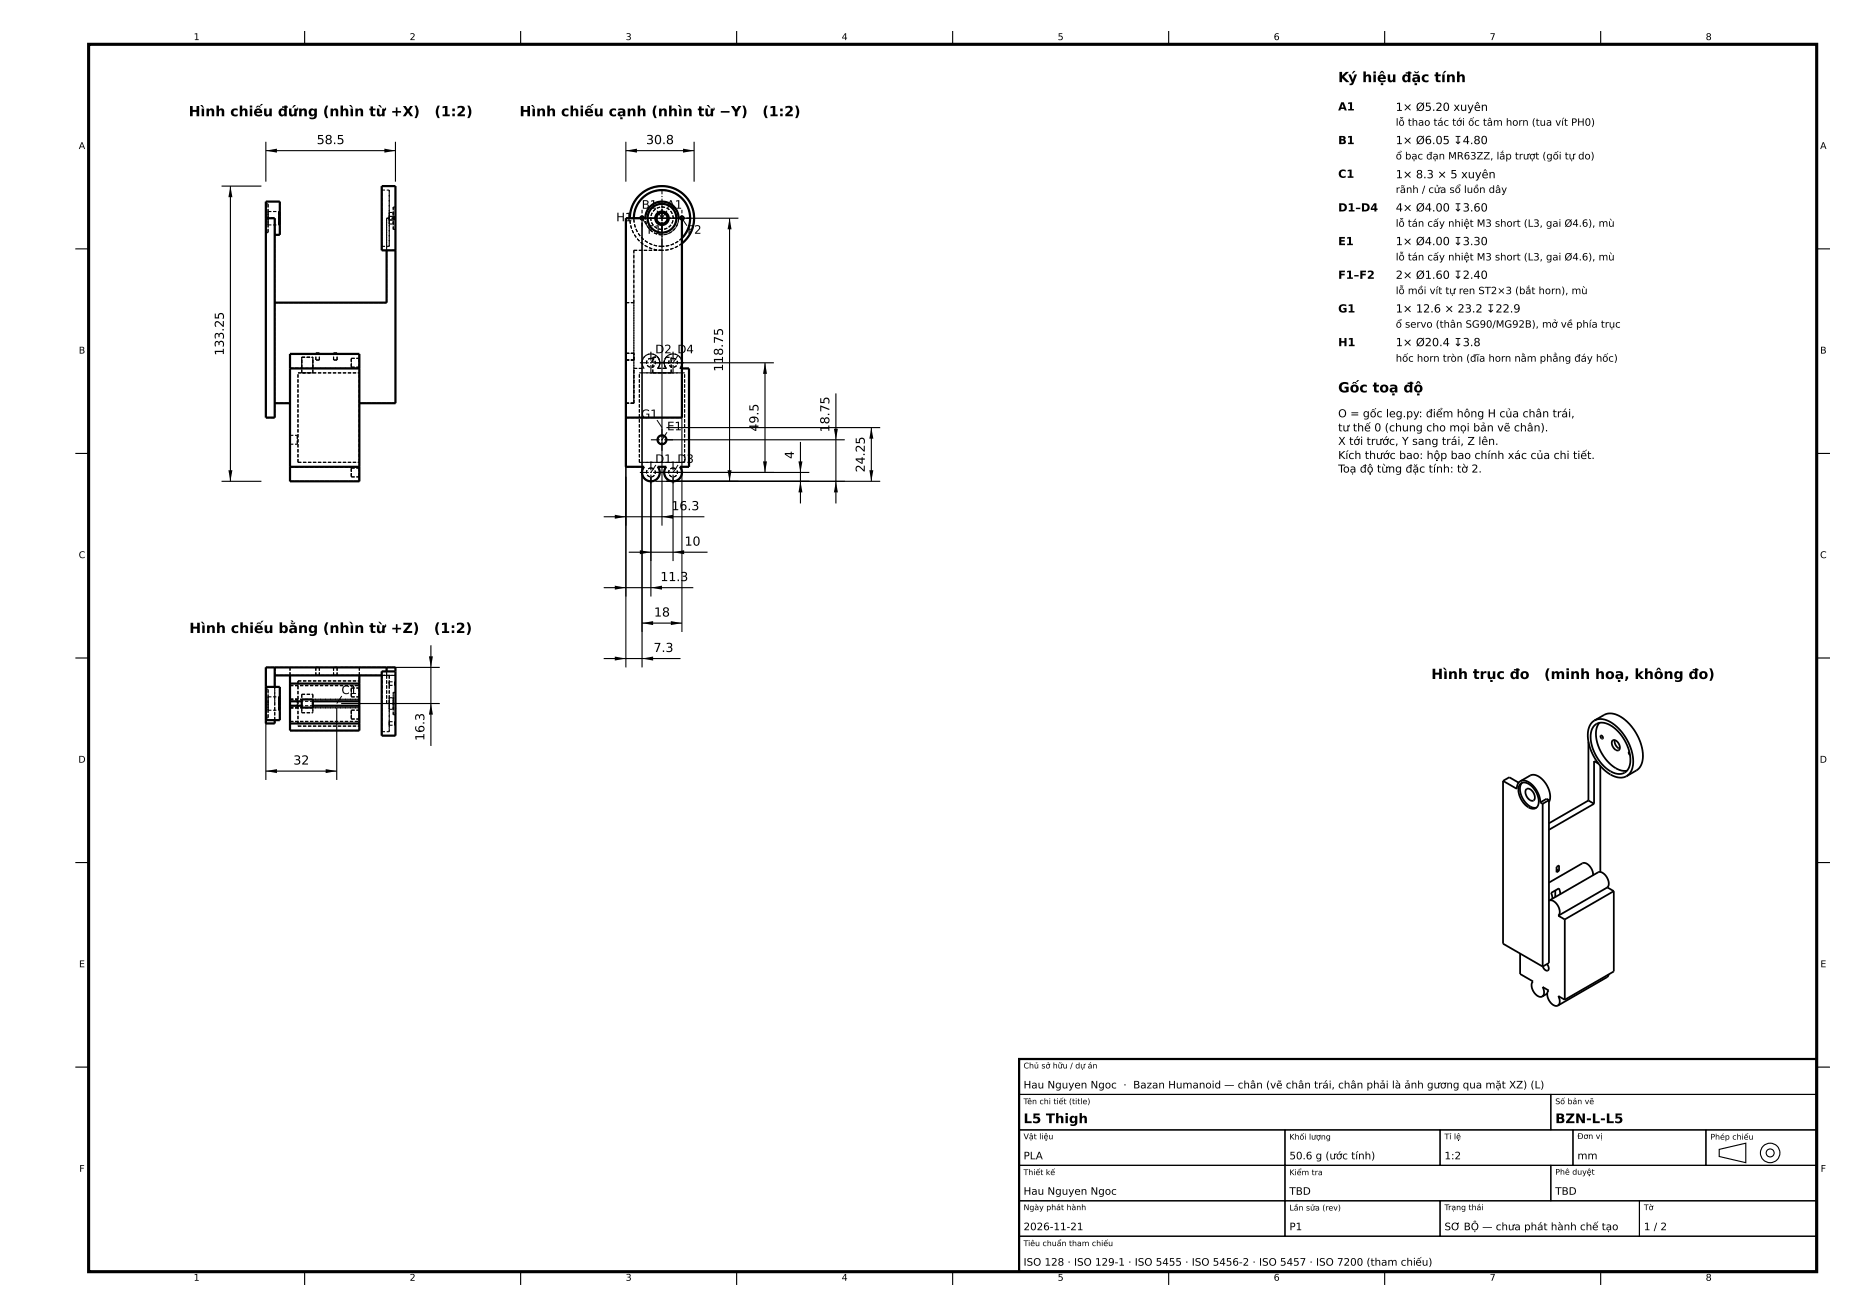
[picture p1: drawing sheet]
<svg xmlns="http://www.w3.org/2000/svg" width="420mm" height="297mm" viewBox="0 0 420 297" stroke-linecap="round" stroke-linejoin="round" font-family="sans-serif">
<g fill="#000">
<path d="M60 34l2.5-.5v1zM86.8 33.5l2.5 .5-2.5 .5zM141.3 34l2.5-.5v1zM154.2 33.5l2.4 .5-2.4 .5zM52 42l.5 2.5h-1zM164.6 49.3l.5 2.5h-.9zM172.7 81.9l.4 2.5h-.9zM188.2 96.7h.9l-.4 2.5zM196.6 96.5l.5 2.5h-.9zM51.5 106.1h1l-.5 2.5zM138.8 116.2l2.5 .4-2.5 .5zM149.4 116.6l2.5-.4v.9z"/>
<path d="M164.2 106.1h.9l-.5 2.5zM172.2 104.1h.9l-.4 2.5zM180.6 108.6l.5 2.5h-.9zM180.2 104.1h.9l-.5 2.5zM188.7 108.6l.4 2.5h-.9zM196.2 106.1h.9l-.5 2.5zM138.8 132.2l2.5 .4-2.5 .5zM144.4 124.2l2.5 .4-2.5 .5zM146.9 132.6l2.5-.4v.9zM151.9 124.6l2.5-.4v.9zM96.8 148.1h.9l-.5 2.5zM97.2 158.8l.5 2.5h-.9z"/>
<path d="M138.8 148.2l2.5 .4-2.5 .5zM144.9 140.6l2.5-.4v.9zM144.9 148.6l2.5-.4v.9zM151.4 140.2l2.5 .4-2.5 .5zM60 174l2.5-.4v.9zM73.5 173.6l2.5 .4-2.5 .5z"/>
</g>
<path d="M20 10h390v277h-390z" fill="none" stroke="#000" stroke-width=".7" stroke-linecap="butt"/>
<g fill="none" stroke="#000" stroke-width=".5">
<path d="M60 49.3v-3.8h3.1v7.5h-1.1M60 49.3h2v44.9h-2zM86.2 42h3.1v14.5h-3.1zM87.2 56.5v11.8h-25.2M89.3 56.5v34.5h-8.2M142.2 49.3a7.3 7.3 0 0 1 10.4-6.6 7.3 7.3 0 0 1 1.3 12.2M143.1 49.3a6.3 6.3 0 0 1 8.7-5.9 6.3 6.3 0 0 1 2.1 10.3M144.5 49.3l.4-.4 .3 .1 .1 .3M153.5 49.3a.4 .4 0 0 1 .4-.4 .4 .4 0 0 1 .4 .3 .4 .4 0 0 1-.4 .5M71.3 79.9v-.2h.8v.2M75.3 79.9v-.2h.8v.2M62 91h3.4"/>
<path d="M65.4 83.2v-3.3h15.7v3.3M65.4 83.2v22.2M65.4 83.2h15.7M81.1 83.2v22.2M153.9 83.2h1.6v22.2h-2.1a2 2 0 0 1-.1 2.7 2 2 0 0 1-2.8 0 2 2 0 0 1-.1-2.7h-2a2 2 0 0 1-.1 2.7 2 2 0 0 1-2.8 0 2 2 0 0 1-.1-2.7h-4.1v-56.1h4.4a3.7 3.7 0 0 1 3.7-3.8 3.7 3.7 0 0 1 3.7 3.8h.8v44.9h-12.6M65.4 105.4v3.2h15.7v-3.2M65.4 105.4h15.7M60 155v7.5M60 155h3.1v7.5h-3.1M62 150.6v4.4M62 152.4h24.2M65.4 154.3v4"/>
<path d="M65.4 159.3v4M65.4 152.4v1.9M65.4 158.3v1M65.4 158.3h2.7M65.4 154.3h15.7M65.4 159.3h2.7M68.1 158.3v-.4h2.5v.4M68.1 159.3v.4h2.5v-.4M68.1 158.3v1M70.6 158.3v1M70.6 158.3h10.5M70.6 159.3h10.5"/>
<path d="M81.1 154.3v4M81.1 159.3v4M81.1 152.4v1.9M81.1 158.3v1M86.2 151.5h3.1v14.5h-3.1zM87.2 150.6v.9M89.3 151.5v-.9h-29.3v4.4M60 162.5v.8h2v-.8M65.4 163.3v1.6h15.7v-1.6M65.4 163.3h15.7M230 239h180v48h-180z"/>
<circle cx="149.4" cy="49.3" r="1.51"/>
<circle cx="149.4" cy="49.3" r="1.25"/>
<circle cx="149.4" cy="49.3" r="3.2"/>
<circle cx="149.4" cy="99.3" r="1"/>
</g>
<g fill="none" stroke="#000" stroke-width=".25">
<path d="M68.8 7v3M117.5 7v3M166.3 7v3M215 7v3M263.8 7v3M312.5 7v3M361.2 7v3M60 32v9M60 34h29.3M89.3 32v9M141.3 34h15.3M141.3 32v9"/>
<path d="M156.6 32v9M17 56.2h3M50 42h9M52 42v66.6M141.3 50.3v100.3M144.9 50.3v100.3M149.4 50.3v68.3M150.4 49.3h16.3M153.9 50.3v92.3M164.6 49.3v59.3M410 56.2h3M147.9 81.9h26.7"/>
<path d="M150.4 99.2h40.2M150.4 96.5h48.2M172.7 81.9v24.7M180.6 99.7v13.9M188.7 88.8v24.8M196.6 96.5v12.1M17 102.3h3M50 108.6h9M136.2 116.6h22.8M146.9 107.6v27M147.9 108.6h50.7M147.9 106.6h34.8"/>
<path d="M151.9 107.6v19M410 102.3h3M136.2 132.6h20.3M141.9 124.6h17.8M17 148.5h3M60 159.8v16.2M76 159.8v16.2M77 150.6h22.3M77 158.8h22.3M97.2 145.6v22.7M136.2 148.6h17.4M144.9 140.6h9"/>
<path d="M410 148.5h3M60 174h16M17 194.7h3M410 194.7h3M230 239h180v8h-180zM17 240.8h3M230 247h120v8h-120zM230 255h60v8h-60zM290 255h35v8h-35zM325 255h30v8h-30zM350 247h60v8h-60zM355 255h30v8h-30z"/>
<path d="M385 255h25v8h-25zM388 259.4l6-1.4v4.4l-6-1.4zM410 240.8h3M230 263h60v8h-60zM230 271h60v8h-60zM230 279h180v8h-180zM290 263h60v8h-60zM290 271h35v8h-35zM325 271h45v8h-45zM350 263h60v8h-60zM370 271h40v8h-40zM68.8 287v3"/>
<path d="M117.5 287v3M166.3 287v3M215 287v3M263.8 287v3M312.5 287v3M361.2 287v3"/>
<circle cx="399.5" cy="260.2" r="2.2"/>
<circle cx="399.5" cy="260.2" r=".9"/>
</g>
<g fill="none" stroke="#000" stroke-width=".25" stroke-dasharray=".7 .4" stroke-linecap="butt">
<path d="M60 49.3h2M60 49.3v-3.8M60 49.3v44.9M60 52.5v-6.5M60 46v6.5M60 52.5h.5M60 46h.5M60.5 52.5v-6.5M60.5 46v6.5M60.5 50.8v-3.1M60.5 47.7v3.1M60.5 50.8h2.4"/>
<path d="M60.5 47.7h2.4M62 49.3v3.7M62 53v-3.7M62.9 50.5v-2.5M62.9 48v2.5M62.9 50.5h.2M62.9 50.8v-3.1M62.9 47.7v3.1M62.9 48h.2M63.1 53v-7.5M63.1 50.5v-2.5M63.1 48v2.5"/>
<path d="M86.2 56.5v-14.5M86.2 55.6v-12.7M86.2 42.9v12.7M86.2 55.6h1.6M86.2 42.9h1.6M87.2 49.3h2.1M87.2 56.5h2.1M87.2 56.5v-7.2M87.8 55.6v-12.7M87.8 42.9v12.7M87.8 50.5v-2.5M87.8 48v2.5"/>
<path d="M87.8 50.5h.9M87.8 49.7v-.8M87.8 48.9v.8M87.8 49.7h1.3M87.8 48h.9M87.8 48.9h1.3M88.7 51.8h.6M88.7 51.8v-5.1M88.7 46.7v5.1M88.7 50.5v-2.5M88.7 48v2.5M88.7 46.7h.6"/>
<path d="M89.1 49.7v-.8M89.1 48.9v.8M89.3 49.3v41.7M89.3 49.3v-7.3M89.3 51.8v-5.1M89.3 46.7v5.1M141.3 49.3v41.7M142.2 49.3h-.9M142.2 49.3a7.3 7.3 0 0 1 7.2-7.3 7.3 7.3 0 0 1 7.3 7.2 7.3 7.3 0 0 1-7.3 7.3M143.1 56.5h6.3M144.9 49.7l-.3-.2-.1-.2M144.9 49.7a.4 .4 0 0 1-.4-.6 .4 .4 0 0 1 .7-.1 .4 .4 0 0 1-.2 .6l-.1 .1"/>
<path d="M145.3 49.3l-.1 .2-.3 .2M145.7 49.3h-4.4M149.4 53a3.7 3.7 0 0 1-3.7-3.7M149.4 53a3.7 3.7 0 0 1-3.3-5.5 3.7 3.7 0 0 1 6.5-.3 3.7 3.7 0 0 1-2.9 5.8h-.3M149.4 50.5a1.25 1.25 0 0 1-1.1-1.8 1.25 1.25 0 0 1 2.1-.2 1.25 1.25 0 0 1-.8 2h-.2M149.4 52.5a3.3 3.3 0 0 1-2.9-4.8 3.3 3.3 0 0 1 5.6-.2 3.3 3.3 0 0 1-2.4 5h-.3M149.4 56.5a7.2 7.2 0 0 1-7.2-7.2M149.4 51.8a2.53 2.53 0 0 1-2.2-3.7 2.53 2.53 0 0 1 4.3-.2 2.53 2.53 0 0 1-1.9 3.9h-.2M149.4 50.8a1.51 1.51 0 0 1-1.3-2.3 1.51 1.51 0 0 1 2.5-.1 1.51 1.51 0 0 1-1 2.4h-.2M149.4 55.6a6.4 6.4 0 0 1-6.3-6.3M149.4 50.5a1.3 1.3 0 0 1-1.2-1.9 1.3 1.3 0 0 1 2.3-.1 1.3 1.3 0 0 1-.9 2h-.2M149.4 55.6a6.3 6.3 0 0 1-5.6-9.4 6.3 6.3 0 0 1 11-.3 6.3 6.3 0 0 1-5 9.7h-.4"/>
<path d="M153.1 49.3a3.7 3.7 0 0 1-3.7 3.7M153.9 49.3h-.8M153.9 54.9l-1.9 1.1-1.1 .3-1.5 .2M153.9 53.7l-1 .9-1.2 .6-2.3 .4M153.9 49.7l-.3-.2-.1-.2M153.9 49.7a.4 .4 0 0 1-.4-.6 .4 .4 0 0 1 .7-.1 .4 .4 0 0 1-.2 .6l-.1 .1M62 68.3v-19M62 68.3v22.7M62 68.3h25.2M65.4 79.9v3.3M65.4 79.9h15.7M72.1 79.7h-.8"/>
<path d="M76.1 79.7h-.8M81.1 79.9v3.3M87.2 68.3v-19M141.3 68.3v-19M141.3 68.3h1.8M141.3 79.7h1.8M143.1 68.3v22.7M143.1 68.3v-11.8M60 94.2h2M62 94.2v-3.2M62 91h3.4M65.4 91v-7.8"/>
<path d="M65.4 83.2v-3.3M65.4 98.3v1.9M65.4 83.2h15.7M65.4 83.2h2.7M65.4 98.3h1.7M67.1 98.3v1.9M67.3 84.2h13.8M68.1 80.7v2.5M68.1 80.7h2.5M68.1 83.2v-2.5M68.1 84.2h2.5M68.1 84.2v-3.5"/>
<path d="M70.6 80.7v2.5M70.6 83.2h10.5M70.6 83.2v-2.5M70.6 84.2v-3.5M71.3 81.2v-1.5M71.3 81.2v-1.3M72.1 81.2h-.8M72.1 81.2v-1.5M72.1 81.2v-1.3M75.3 81.2v-1.5M75.3 81.2v-1.3M76.1 81.2h-.8"/>
<path d="M76.1 81.2v-1.5M76.1 81.2v-1.3M79.3 80.9h1.8M79.3 80.9v2M79.3 82.9v-2M79.3 82.9h1.8M81.1 83.2h-15.7M81.1 91v-7.8M81.1 83.2v-3.3M81.1 80.9v2M81.1 82.9v-2M89.3 91h-8.2"/>
<path d="M141.3 94.2h12.6M141.3 91h1.8M141.3 94.2v-3.2M141.3 81.2v-1.5M141.3 81.2h1.8M143.1 91v-7.8M143.1 91v-34.5M143.1 81.2v-1.5M143.1 91h-1.8M143.1 83.2h2.3M144.3 84.2h10.2M145.4 83.2a2 2 0 0 1 .1-2.8 2 2 0 0 1 2.8 0 2 2 0 0 1 .1 2.8"/>
<path d="M146.9 80.9a1 1 0 0 1 .9 1.4 1 1 0 0 1-1.7 .2 1 1 0 0 1 .7-1.6h.1M147.3 80.7h1.2M147.3 84.2v-3.5M148.4 83.2a2 2 0 0 0-.1-2.8 2 2 0 0 0-2.8 0 2 2 0 0 0-.1 2.8M148.4 83.2h2M148.5 80.7l.4 1.2-.5 1.3M149.4 98.3a1 1 0 0 1 .9 1.4 1 1 0 0 1-1.7 .1 1 1 0 0 1 .7-1.5h.1M150.3 80.7h1.2M150.4 83.2a2 2 0 0 1 .1-2.8 2 2 0 0 1 2.8 0 2 2 0 0 1 .1 2.8M150.4 83.2h-2M150.4 83.2l-.5-1.3 .4-1.2M151.5 84.2h-4.2"/>
<path d="M151.5 84.2v-3.5M151.9 80.9a1 1 0 0 1 .9 1.4 1 1 0 0 1-1.7 .2 1 1 0 0 1 .7-1.6h.1M153.4 83.2h.5M153.4 83.2a2 2 0 0 0-.1-2.8 2 2 0 0 0-2.8 0 2 2 0 0 0-.1 2.8M153.4 83.2h2.1M153.9 94.2v-44.9M154.5 84.2h-10.2M65.4 105.4v-14.4M65.4 105.4h15.7M65.4 105.4v3.2M65.4 108.6v-3.2M65.4 100.2v-1.9"/>
<path d="M65.4 108.6h15.7M65.4 100.2h1.7M67.1 100.2v-1.9M67.3 104.4h13.8M67.3 104.4v-20.2M79.3 105.6h1.8M79.3 105.6v2M79.3 107.6v-2M79.3 107.6h1.8M81.1 105.4v-14.4M81.1 108.6v-3.2M81.1 105.4v3.2"/>
<path d="M81.1 104.4v-20.2M81.1 105.6v2M81.1 107.6v-2M141.3 105.4v-14.4M141.3 105.4h4.1M144.3 104.4v-20.2M144.3 104.4h10.2M146.9 105.6a1 1 0 0 1 .9 1.5 1 1 0 0 1-1.7 .1 1 1 0 0 1 .7-1.6h.1M148.4 105.4h2M148.4 105.4a2 2 0 0 1-.1 2.7 2 2 0 0 1-2.8 0 2 2 0 0 1-.1-2.7M151.9 105.6a1 1 0 0 1 .9 1.5 1 1 0 0 1-1.7 .1 1 1 0 0 1 .7-1.6h.1M153.4 105.4a2 2 0 0 1-.1 2.7 2 2 0 0 1-2.8 0 2 2 0 0 1-.1-2.7"/>
<path d="M154.5 104.4h-10.2M154.5 104.4v-20.2M155.5 105.4v-22.2M155.5 105.4h-2.1M60 150.6v12.7M60 158.8v-3.3M60 155.5v6.5M60 150.6h2M60 155.5h.5M60.5 158.8v-3.3M60.5 155.5v6.5M60.5 158.8v-1.5"/>
<path d="M60.5 157.3v3M60.5 157.3h2.4M62 158.8v-3.8M62 150.6v12.7M62 150.6v1.8M62 150.6h3.4M62 152.4h3.4M62.9 158.8v-1.3M62.9 157.5v2.5M62.9 158.8v-1.5M62.9 157.3v3M62.9 157.5h.2"/>
<path d="M63.1 158.8v-3.8M63.1 158.8v-1.3M63.1 157.5v2.5M65.4 150.6h15.7M65.4 152.4v-1.8M65.4 150.6v4.1M65.4 157.8v.5M65.4 158.3v-4M65.4 154.3v.4M65.4 157.8v1.9M65.4 159.3v.4M65.4 158.8v1"/>
<path d="M65.4 159.8v-2M65.4 157.8v1M65.4 154.7h15.7M65.4 157.8h15.7M65.4 159.7h15.7M65.4 157.8h2.7M65.4 159.7h2.7M65.4 158.3h15.7M65.4 154.3h15.7M65.4 159.3h15.7M65.4 159.8h1.7M65.4 157.8h1.7"/>
<path d="M67.1 158.8v1M67.1 159.8v-2M67.1 157.8v1M67.3 153.7h13.8M67.3 153.7v10.2M68.1 158.3v-.5M68.1 159.7v-.4M68.1 156.7h2.5M68.1 159.7v1.2M68.1 156.7v1.2M70.6 158.3v-.5M70.6 157.8h10.5"/>
<path d="M70.6 159.7h10.5M70.6 159.7v-.4M70.6 156.7v1.2M70.6 159.7v1.2M71.3 150.6v1.8M72.1 150.6h-.8M72.1 152.4h-.8M72.1 150.6v1.8M75.3 150.6v1.8M76.1 150.6h-.8M76.1 152.4h-.8M76.1 150.6v1.8"/>
<path d="M79.3 156.3v1M79.3 157.3v-2M79.3 155.3v1M79.3 157.3h1.8M79.3 155.3h1.8M81.1 152.4h-15.7M81.1 152.4h8.2M81.1 150.6v4.1M81.1 152.4v-1.8M81.1 154.3v.4M81.1 154.7v-.4M81.1 158.3v-.5"/>
<path d="M81.1 157.8v.5M81.1 159.3v.4M81.1 159.7v-.4M81.1 157.8v1.9M81.1 158.3v-4M81.1 156.3v1M81.1 157.3v-2M81.1 155.3v1M86.2 152.4h1M86.2 158.8v-7.3M86.2 158.8v-6.4M86.2 152.4v12.7"/>
<path d="M86.2 152.4h1.6M87.2 150.6v1.8M87.2 152.4h2.1M87.2 152.4v6.4M87.2 158.8v-7.3M87.2 158.8h2.1M87.8 158.8v-6.4M87.8 152.4v12.7M87.8 158.8v-1.3M87.8 157.5v2.6M87.8 154.3v-.4M87.8 153.9v.8"/>
<path d="M87.8 154.7v-.4M87.8 157.5h.9M87.8 154.7h1.3M87.8 153.9h1.3M88.7 158.8v-2.5M88.7 156.3v5M88.7 158.8v-1.3M88.7 157.5v2.6M88.7 156.3h.6M89.1 154.3v-.4M89.1 153.9v.8M89.1 154.7v-.4"/>
<path d="M89.3 150.6h-8.2M89.3 150.6v1.8M89.3 152.4v6.4M89.3 158.8v-2.5M89.3 156.3v5M60 162v-3.2M60 163.3h2M60 162h.5M60.5 162v-3.2M60.5 160.3v-1.5M60.5 160.3h2.4M62 162.5v-3.7"/>
<path d="M62.9 160v-1.2M62.9 160.3v-1.5M62.9 160h.2M63.1 162.5v-3.7M63.1 160v-1.2M65.4 162.8v.5M65.4 163.3v-4M65.4 162.8v2.1M65.4 162.8h15.7M65.4 164.9h15.7M65.4 163.3h15.7M67.3 163.9h13.8"/>
<path d="M68.1 160.9v-4.2M68.1 160.9h2.5M70.6 160.9v-4.2M79.3 161.3v1M79.3 162.3v-2M79.3 160.3v1M79.3 162.3h1.8M79.3 160.3h1.8M81.1 163.3v-.5M81.1 162.8v.5M81.1 164.9v-2.1M81.1 163.3v-4"/>
<path d="M81.1 163.9v-10.2M81.1 161.3v1M81.1 162.3v-2M81.1 160.3v1M86.2 166v-7.2M86.2 165.1v-6.3M86.2 165.1h1.6M87.8 165.1v-6.3M87.8 160.1v-1.3M87.8 163.3v-.4M87.8 162.9v.8M87.8 163.7v-.4"/>
<path d="M87.8 160.1h.9M87.8 163.7h1.3M87.8 162.9h1.3M88.7 161.3v-2.5M88.7 160.1v-1.3M88.7 161.3h.6M89.1 163.3v-.4M89.1 162.9v.8M89.1 163.7v-.4M89.3 166v-7.2M89.3 161.3v-2.5"/>
</g>
<g fill="none" stroke="#000" stroke-width=".25" stroke-dasharray="2 .4 .3 .4" stroke-linecap="butt">
<path d="M142.8 49.3h13.2M143 49.3h3.8M144.9 51.2v-3.9M146.4 49.3h6M146.6 49.3h5.6M149.4 52.1v-5.6M149.4 52.3v-6.1M149.4 55.8v-13.1M152 49.3h3.8M153.9 51.2v-3.9M144.4 81.9h5M146.9 84.4v-5"/>
<path d="M146.9 99.2h5M149.4 81.9h5M151.9 84.4v-5M144.4 106.6h5M146.9 109.1v-5M149.4 106.6h5M149.4 101.8v-5.1M151.9 109.1v-5"/>
</g>
<path d="M143.3 49.3h6.1M144.9 49.3l1.1 1.6M148.3 47.6l1.1 1.7M150.5 47.6l-1.1 1.7M153.9 49.3l1.1 1.6M148 80.2l-1.1 1.7M148.3 94.8l1.1 1.7M150.5 97.6l-1.1 1.6M153 80.2l-1.1 1.7M148 104.9l-1.1 1.7M153 104.9l-1.1 1.7M77.1 157.1l-1.1 1.7" fill="none" stroke="#000" stroke-width=".23"/>
<g fill="none" stroke="#000" stroke-width=".4">
<path d="M339.2 176.2l3.1 1.8a1.88 1.88 0 0 1 .8-1.7M339.2 176.2l1.4-.8 2.1 1.2M339.2 176.2v36.8l9 5.1M343.1 176.3a2.74 2.74 0 0 1 3.2 1.4l1 1.7 .3 1.7M343.1 176.3l2.2-1.3a2.55 2.55 0 0 1 3.1 1.2 4.6 4.6 0 0 1 1.2 4.7v.1M343.1 176.9a1.97 1.97 0 0 1 2.8 .7 3.8 3.8 0 0 1 1.1 4.4 1.59 1.59 0 0 1-2.5-.1 4.2 4.2 0 0 1-1.5-4.9zM343.5 176.7a3.5 3.5 0 0 0 .7 4.4 2.49 2.49 0 0 0 2.6 1.2M344.5 178.1a1.57 1.57 0 0 1 1.9 1.6 .77 .77 0 0 1-.5 1 .77 .77 0 0 1-1-.4 1.68 1.68 0 0 1-.4-2.2zM358.5 167.4v13.3M359.8 162.6l2.2-1.3a4.6 4.6 0 0 1 5.1 1.5 10.4 10.4 0 0 1 3.5 9.4l-.4 .8-.6 .7-2.5 1.5M359.8 162.6a4.5 4.5 0 0 0-1.3 5.1 10.7 10.7 0 0 0 6.2 7.6l1.4 .2 1-.3M359.8 162.6a4.6 4.6 0 0 1 5.2 1.5 10.4 10.4 0 0 1 3.4 9.3l-.5 1.1-.8 .7"/>
<path d="M359.9 163.7a3.1 3.1 0 0 1 4 .3 9.3 9.3 0 0 1 3.9 8.9 2.57 2.57 0 0 1-4.1 1.3 9.2 9.2 0 0 1-4.5-9.4zM360.8 172.3l-1-.5v9.6M361 163.1a5.1 5.1 0 0 0-.3 5.2 8 8 0 0 0 5.6 5.7l.9-.1M361.2 172.8v24M361.3 166a.37 .37 0 0 1 .4 .2 .37 .37 0 0 1-.2 .5l-.3-.3zM363.9 167.1a1.44 1.44 0 0 1 1.7 1.7 .67 .67 0 0 1-.6 .6 .67 .67 0 0 1-.7-.5 1.35 1.35 0 0 1-.4-1.8zM364.4 167a1.87 1.87 0 0 0 1.2 2M367.7 169.7a.41 .41 0 0 0 .2 .7M367.9 170.4h.1M347.6 181.1l.6 .3M348.2 181.4v36.7M349.6 180.6l-.6-.3-1.4 .8"/>
<path d="M349.6 180.6v36.7l-1.4 .8M349.6 180.6l-1.4 .8M351.3 195.6l.6-.3v1.2l-.6 .4zM351.3 196.2l.6 .3M358.5 180.7l-8.9 5.1M358.5 180.7l1.3 .7M359.5 197.5a2.6 2.6 0 0 0-2.2-2.7l-7.7 4.4M359.8 181.4l-10.2 5.9M343.1 215.2v4.6l2.9 1.7a2.51 2.51 0 0 0 1.2 3.4h.9M349.1 217.6a.85 .85 0 0 1 0 1.5l-.6-.4-.3-.6M349.6 203.3a2.27 2.27 0 0 1 2.4 2.2v.6l-.3 .6M349.6 203.3h.1"/>
<path d="M351 201v1.5M351.7 206.7l1.4 .8M352.1 201.8l-.3-1.3-1.7 1 .2 1.3M353.1 207.5v18.1M362.8 200.3a2.51 2.51 0 0 0-1.3-3.4h-.8l-11.1 6.4M362.8 200.3l1.4 .8M362.8 200.3l-11.1 6.4M363.1 219.9l-.4 .6-11.1 6.4M364.2 201.1v18.1l-11.1 6.4M364.2 201.1l-11.1 6.4M348.1 224.9a1.67 1.67 0 0 0 .1-2.2l1.3 .8a2.51 2.51 0 0 0 1.3 3.4h.8M349.2 224.2l-1.1 .7"/>
<path d="M353.1 225.6l-1.4-.8a1.67 1.67 0 0 1-.1 2.1"/>
</g>
<g font-size="3.2">
<text x="302" y="18.5">Ký hiệu đặc tính</text>
<text x="42.6" y="26.2">Hình chiếu đứng (nhìn từ +X)</text>
<text x="98.1" y="26.2">(1:2)</text>
<text x="117.2" y="26.2">Hình chiếu cạnh (nhìn từ −Y)</text>
<text x="172.1" y="26.2">(1:2)</text>
<text x="302" y="88.6">Gốc toạ độ</text>
<text x="42.7" y="142.9">Hình chiếu bằng (nhìn từ +Z)</text>
<text x="97.9" y="142.9">(1:2)</text>
<text x="323" y="153.2">Hình trục đo</text>
<text x="348.5" y="153.2">(minh hoạ, không đo)</text>
</g>
<g font-size="3">
<text x="231" y="253.5">L5 Thigh</text>
<text x="351" y="253.5">BZN-L-L5</text>
</g>
<g font-size="2.8">
<text x="71.5" y="32.5">58.5</text>
<text x="145.8" y="32.5">30.8</text>
<text x="50.5" y="80.3" transform="rotate(-90 50.5 80.3)">133.25</text>
<text x="163.2" y="83.9" transform="rotate(-90 163.2 83.9)">118.75</text>
<text x="171.2" y="97.4" transform="rotate(-90 171.2 97.4)">49.5</text>
<text x="187.2" y="97.6" transform="rotate(-90 187.2 97.6)">18.75</text>
<text x="179.2" y="103.6" transform="rotate(-90 179.2 103.6)">4</text>
<text x="195.2" y="106.6" transform="rotate(-90 195.2 106.6)">24.25</text>
<text x="151.5" y="115.1">16.3</text>
<text x="154.5" y="123.1">10</text>
<text x="149" y="131.1">11.3</text>
<text x="147.6" y="139.1">18</text>
<text x="147.5" y="147.1">7.3</text>
<text x="95.8" y="167.2" transform="rotate(-90 95.8 167.2)">16.3</text>
<text x="66.2" y="172.5">32</text>
</g>
<g font-size="2.6">
<text x="144.8" y="47.1">B1</text>
<text x="150.5" y="47.1">A1</text>
<text x="139.1" y="49.9">H1</text>
<text x="146.1" y="52.8">F1</text>
<text x="155.1" y="52.8">F2</text>
<text x="147.9" y="79.7">D2</text>
<text x="152.9" y="79.7">D4</text>
<text x="144.7" y="94.4">G1</text>
<text x="150.6" y="97.1">E1</text>
<text x="147.9" y="104.5">D1</text>
<text x="152.9" y="104.5">D3</text>
<text x="77.1" y="156.6">C1</text>
</g>
<g font-size="2.5">
<text x="302" y="24.9">A1</text>
<text x="315" y="25">1× Ø5.20 xuyên</text>
<text x="302" y="32.5">B1</text>
<text x="315" y="32.5">1× Ø6.05 ↧4.80</text>
<text x="302" y="40.1">C1</text>
<text x="315" y="40.2">1× 8.3 × 5 xuyên</text>
<text x="302" y="47.7">D1–D4</text>
<text x="315" y="47.7">4× Ø4.00 ↧3.60</text>
<text x="302" y="55.3">E1</text>
<text x="315" y="55.3">1× Ø4.00 ↧3.30</text>
<text x="302" y="62.9">F1–F2</text>
<text x="315" y="62.9">2× Ø1.60 ↧2.40</text>
<text x="302" y="70.5">G1</text>
<text x="315" y="70.5">1× 12.6 × 23.2 ↧22.9</text>
<text x="302" y="78.1">H1</text>
<text x="315" y="78.1">1× Ø20.4 ↧3.8</text>
<text x="302" y="94.2">O = gốc leg.py: điểm hông H của chân trái,</text>
<text x="302" y="97.4">tư thế 0 (chung cho mọi bản vẽ chân).</text>
<text x="302" y="100.4">X tới trước, Y sang trái, Z lên.</text>
<text x="302" y="103.6">Kích thước bao: hộp bao chính xác của chi tiết.</text>
<text x="302" y="106.7">Toạ độ từng đặc tính: tờ 2.</text>
</g>
<g font-size="2.3">
<text x="315" y="28.4">lỗ thao tác tới ốc tâm horn (tua vít PH0)</text>
<text x="315" y="36">ổ bạc đạn MR63ZZ, lắp trượt (gối tự do)</text>
<text x="315" y="43.5">rãnh / cửa sổ luồn dây</text>
<text x="315" y="51.2">lỗ tán cấy nhiệt M3 short (L3, gai Ø4.6), mù</text>
<text x="315" y="58.8">lỗ tán cấy nhiệt M3 short (L3, gai Ø4.6), mù</text>
<text x="315" y="66.4">lỗ mồi vít tự ren ST2×3 (bắt horn), mù</text>
<text x="315" y="73.9">ổ servo (thân SG90/MG92B), mở về phía trục</text>
<text x="315" y="81.6">hốc horn tròn (đĩa horn nằm phẳng đáy hốc)</text>
<text x="231" y="245.6">Hau Nguyen Ngoc · Bazan Humanoid — chân (vẽ chân trái, chân phải là ảnh gương qua mặt XZ) (L)</text>
<text x="231" y="261.6">PLA</text>
<text x="291" y="261.6">50.6 g (ước tính)</text>
<text x="326" y="261.6">1:2</text>
<text x="356" y="261.6">mm</text>
<text x="231" y="269.6">Hau Nguyen Ngoc</text>
<text x="291" y="269.6">TBD</text>
<text x="351" y="269.6">TBD</text>
<text x="231" y="277.6">2026-11-21</text>
<text x="291" y="277.6">P1</text>
<text x="326" y="277.6">SƠ BỘ — chưa phát hành chế tạo</text>
<text x="371" y="277.6">1 / 2</text>
<text x="231" y="285.6">ISO 128 · ISO 129-1 · ISO 5455 · ISO 5456-2 · ISO 5457 · ISO 7200 (tham chiếu)</text>
</g>
<g font-size="2.1">
<text x="43.7" y="9">1</text>
<text x="92.5" y="9">2</text>
<text x="141.2" y="9">3</text>
<text x="190" y="9">4</text>
<text x="238.7" y="9">5</text>
<text x="287.5" y="9">6</text>
<text x="336.2" y="9">7</text>
<text x="385" y="9">8</text>
<text x="17.8" y="33.6">A</text>
<text x="410.8" y="33.6">A</text>
<text x="17.8" y="79.8">B</text>
<text x="410.8" y="79.8">B</text>
<text x="17.8" y="126">C</text>
<text x="410.8" y="126">C</text>
<text x="17.7" y="172.1">D</text>
<text x="410.7" y="172.1">D</text>
<text x="17.8" y="218.3">E</text>
<text x="410.8" y="218.3">E</text>
<text x="17.9" y="264.5">F</text>
<text x="410.9" y="264.5">F</text>
<text x="43.7" y="289">1</text>
<text x="92.5" y="289">2</text>
<text x="141.2" y="289">3</text>
<text x="190" y="289">4</text>
<text x="238.7" y="289">5</text>
<text x="287.5" y="289">6</text>
<text x="336.2" y="289">7</text>
<text x="385" y="289">8</text>
</g>
<g font-size="1.8">
<text x="231" y="241.1">Chủ sở hữu / dự án</text>
<text x="231" y="249.2">Tên chi tiết (title)</text>
<text x="351" y="249.2">Số bản vẽ</text>
<text x="231" y="257.1">Vật liệu</text>
<text x="291" y="257.2">Khối lượng</text>
<text x="326" y="257.1">Tỉ lệ</text>
<text x="356" y="257">Đơn vị</text>
<text x="386" y="257.2">Phép chiếu</text>
<text x="231" y="265.2">Thiết kế</text>
<text x="291" y="265.2">Kiểm tra</text>
<text x="351" y="265.1">Phê duyệt</text>
<text x="231" y="273.1">Ngày phát hành</text>
<text x="291" y="273.2">Lần sửa (rev)</text>
<text x="326" y="273.1">Trạng thái</text>
<text x="371" y="273.1">Tờ</text>
<text x="231" y="281.2">Tiêu chuẩn tham chiếu</text>
</g>
</svg>
